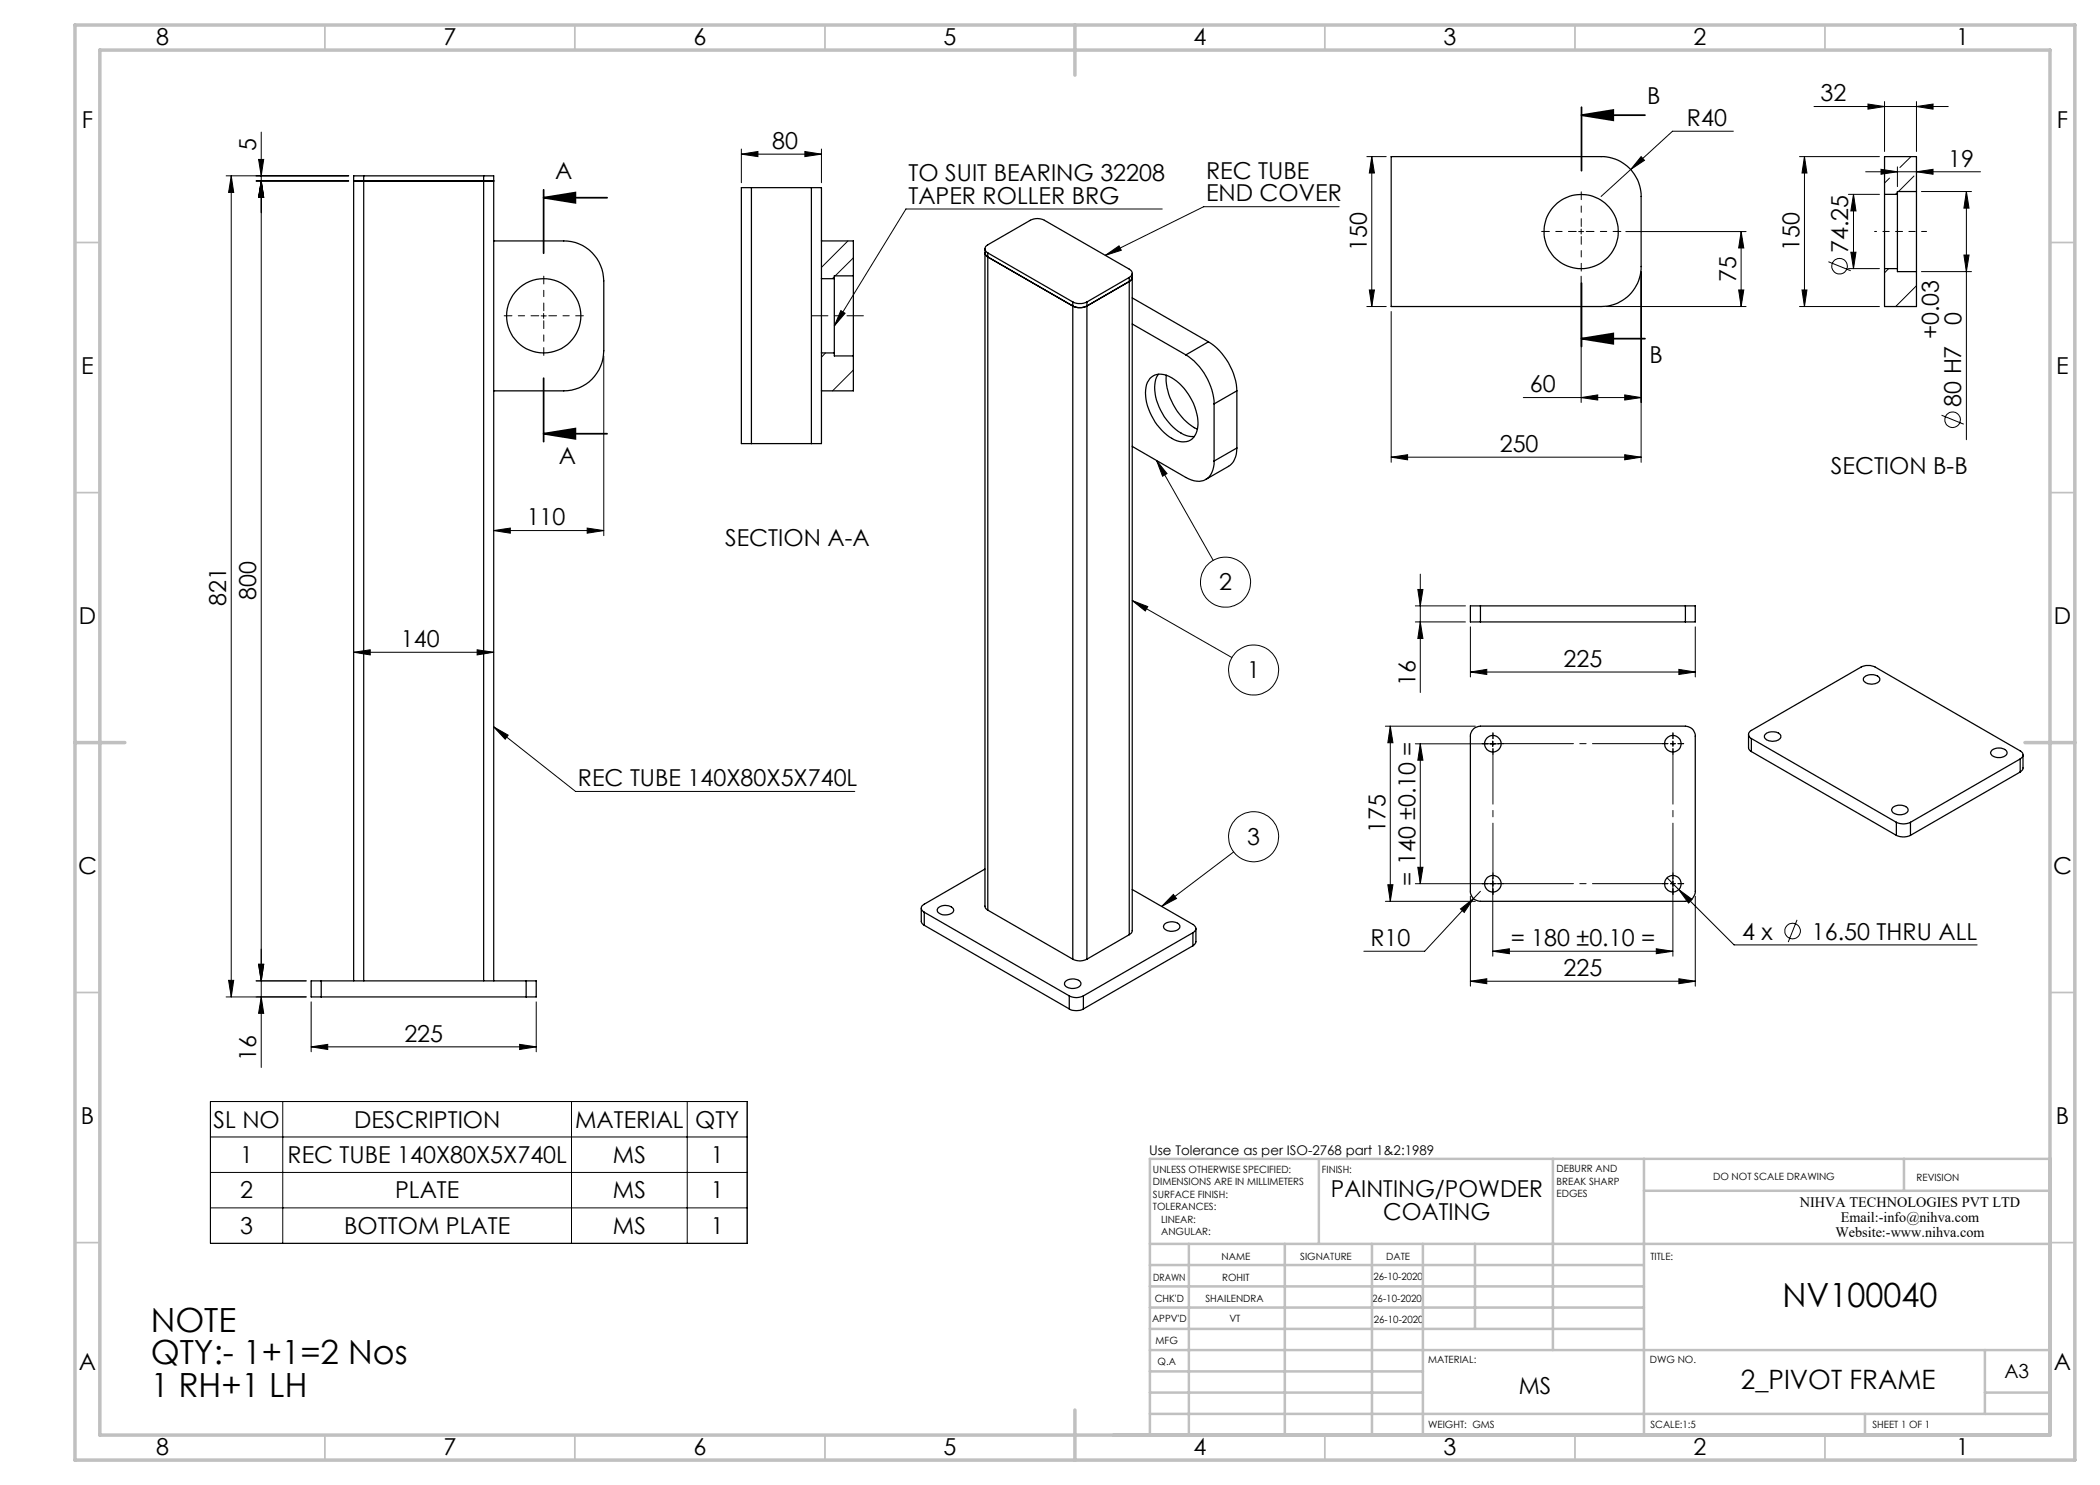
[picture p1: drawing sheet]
<svg xmlns="http://www.w3.org/2000/svg" width="420mm" height="297mm" viewBox="0 0 420 297" stroke-linecap="round" stroke-linejoin="round" font-family="sans-serif">
<g fill="none" stroke="#000" stroke-width=".2">
<path d="M45.2 35.2h24.5M46.2 35.2v164.2M46.2 35.2l.5 3.3h-1zM51.2 36.2h18.5M51.7 31.9h1l-.5 3.3zM52.2 26.4v187.1M52.2 36.2l.5 3.3h-1zM148.3 30.8l3.3-.5v1zM148.3 29.8v6.7M148.3 30.8h16M161 30.3l3.3 .5-3.3 .5zM164.3 29.8v6.7"/>
<path d="M273.4 31.3h3.8M274.4 31.3l.5 3.3h-1zM274.4 31.3v30M326.1 33.9l-5.9 5.4M328.2 31.3l.7 .8-2.8 1.8zM346.7 26.2h-12.2l-8.4 7.7M359.9 31.3h16M360.9 31.3v30M360.9 31.3l.5 3.3h-1zM362.8 21.3h26.8M369.7 38.9h6.2M370.7 38.9v14.8"/>
<path d="M370.7 38.9l.5 3.3h-1zM373.1 34.4h23M373.6 20.8l3.3 .5-3.3 .5zM376.2 33.9l3.3 .5-3.3 .5zM376.9 20.3v10M377.9 35.6l-1 1M379.5 33.4v3.9M379.5 38.5l-.4 .4M382.2 31.3l-2.2 2.2M382.8 35.2l-3.1 3.1M383.3 21.3l3.3-.5v1zM383.3 34.4l3.3-.5v1z"/>
<path d="M383.3 20.3v10M384.3 38.3h10M393.3 38.3v49.6M393.3 38.3l.5 3.3h-1zM166.9 55.3l-.4 .4M169.6 48.2l-5.3 5.3M170.7 51.6l-3.7 3.6M221.1 51.1l2.7-1.9 .5 .9zM232.4 41.8h-51.2l-14.3 23.4M267.8 41.3h-27.1l-19.6 9.8M273.9 58h1l-.5 3.3zM315.7 46.3h1"/>
<path d="M316.2 55.2v25.3M316.2 45.8v1M325.2 46.3h24M328.2 54.3v38.2M347.7 58h1.1l-.6 3.3zM348.2 46.3l.6 3.3h-1.1zM348.2 46.3v15M360.4 58h1l-.5 3.3zM365.7 52.3l4.4 1.8M369.7 53.7h6.2M370.2 50.4h1l-.5 3.3zM377.7 53.7l-.8 .9"/>
<path d="M383.3 57.1l-4.2 4.2M384.3 54.3h10M392.8 51h1l-.5 3.3zM108.2 63.2h1.1M108.7 62.7v1M120.8 71.2v35.9M165.1 70.6l-.8 .8M168.2 62.1l.8 .5-2.1 2.6zM170.7 74l-4.2 4.2M273.4 61.3h3.8M278.2 62.3v30.2M304.7 79.5h23.5"/>
<path d="M316.2 79.5l3.3-.5v1zM321.2 61.3h28M324.9 79l3.3 .5-3.3 .5zM359.9 61.3h16M231.3 92.1l2.1 2.6-.9 .5zM231.3 92.1l11.3 20M278.2 91.4l3.3-.5v1.1zM278.2 91.4h50M324.9 90.9l3.3 .5-3.3 .6zM388.3 83l4.4 1.8M98.7 106.1l3.4-.5v1zM98.7 106.1h22.1"/>
<path d="M117.4 105.6l3.4 .5-3.4 .5zM283.6 117.9h1l-.5 3.3zM284.1 114.8v23.7M70.7 130.5l3.3-.5v1zM70.7 130.5h28M95.4 130l3.3 .5-3.3 .5zM226.4 120.1l3.2 1.2-.5 .9zM226.4 120.1l20 11.4M283.1 124.4h10M283.1 121.2h10M284.1 124.4l.5 3.3h-1zM294.1 134.4l3.3-.5v1z"/>
<path d="M294.1 125.4v10M294.1 134.4h45M335.8 133.9l3.3 .5-3.3 .5zM339.1 125.4v10M98.7 145.4l2.9 1.6-.6 .8zM98.7 145.4l16.4 12.9h55.9M277.1 145.2h18M278.1 145.2l.5 3.4h-1zM278.1 145.2v35.1M283.1 148.8h16.6M284.1 148.8l.5 3.2h-1zM284.1 148.8v27.9"/>
<path d="M298.6 148.2v1.1M334.1 148.8h1M334.6 148.2v1.1M234.7 178.9l.6 .8-3 1.6zM246.7 170.4l-14.4 10.9M277.6 176.9h1l-.5 3.4zM283.1 176.7h16.6M283.6 173.5h1l-.5 3.2zM294.1 179.2v18M294.7 179.7l-9.8 10.5h-12.1M296.1 178.3l-1.4 1.4M298.6 175.6v15.6"/>
<path d="M333.4 175.6l13.4 13.4h48.6M334.1 176.7h1M334.6 175.6v15.6M335.7 177.9l2.7 2-.7 .7zM339.1 179.2v18M45.7 196.1h1l-.5 3.3zM51.7 192.9h1l-.5 3.3zM52.2 199.4l.5 3.3h-1zM61.2 199.4h-16M61.2 196.2h-10M277.1 180.3h18M292.1 181.8l2.6-2.1-1.9 2.8z"/>
<path d="M294.1 196.2l3.3-.4v.9zM294.1 196.2h45M298.6 190.2l3.3-.4v.9zM298.6 190.2h36M331.3 189.8l3.3 .4-3.3 .5zM335.8 195.8l3.3 .4-3.3 .5zM359.4 184l-1.8 4.4M62.2 209.4l3.3-.5v1zM62.2 200.4v10M62.2 209.4h45M103.9 208.9l3.3 .5-3.3 .5zM107.2 200.4v10"/>
<path d="M42.1 220.3h107.3v28.4h-107.3zM42.1 227.4h107.3M42.1 234.5h107.3M56.6 220.3v28.4M114.3 220.3v28.4M137.4 220.3v28.4M42.1 241.6h107.3"/>
<circle cx="367.9" cy="53.2" r="1.55"/>
<circle cx="390.5" cy="84" r="1.55"/>
<circle cx="245.1" cy="116.4" r="5"/>
<circle cx="250.7" cy="134" r="5"/>
<circle cx="250.7" cy="167.3" r="5"/>
<circle cx="358.5" cy="186.2" r="1.56"/>
</g>
<path d="M108.7 39.5l6.4-1v2.1zM108.7 39.5h12.7M108.7 38v12.7M316.3 23l6.4-1v2.1zM316.3 23h12.7M316.3 21.4v12.7M316.3 56.6v12.7M108.7 75.6v12.7M316.3 67.7l6.4-1v2.1zM316.3 67.7h12.7M108.7 86.7l6.4-1v2.1zM108.7 86.7h12.7" fill="none" stroke="#000" stroke-width=".35"/>
<path d="M315.2 46.3h-6.9M316.2 45.3v-6.9M316.2 47.3v6.9M317.2 46.3h7M107.8 63.2h-7M108.8 62.2v-7M108.8 64.2v6.9M109.8 63.2h6.9" fill="none" stroke="#000" stroke-width=".2" stroke-dasharray="15.2 1.3 1.3 1.3" stroke-dashoffset="13.7"/>
<path d="M172.7 63.2h-10.4" fill="none" stroke="#000" stroke-width=".2" stroke-dasharray="15.2 1.3 1.3 1.3" stroke-dashoffset="11.9"/>
<path d="M379.5 46.3h5.8" fill="none" stroke="#000" stroke-width=".2" stroke-dasharray="15.2 1.3 1.3 1.3" stroke-dashoffset="14.2"/>
<path d="M374.9 46.3h4.6" fill="none" stroke="#000" stroke-width=".2" stroke-dasharray="15.2 1.3 1.3 1.3" stroke-dashoffset="14.8"/>
<g fill="none" stroke="#000" stroke-width=".2" stroke-dasharray="15.2 1.3 1.3 1.3">
<path d="M297.6 148.7h-1.2M298.6 147.7v-1.1M298.6 149.7v1.2M299.6 148.7h1.1M333.6 148.7h-1.2M334.6 147.7v-1.1M334.6 149.7v1.2M334.6 148.7v-.5M334.6 148.7h-.5M334.6 148.7v.5M334.6 148.7h.5M335.6 148.7h1.1"/>
<path d="M297.6 176.7h-1.2M298.6 175.7v-1.1M298.6 177.7v1.2M298.6 176.7v-.5M298.6 176.7h-.5M298.6 176.7v.5M298.6 176.7h.5M299.6 176.7h1.1M333.6 176.7h-1.2M334.6 175.7v-1.1M334.6 177.7v1.2M334.6 176.7v-.5"/>
<path d="M334.6 176.7h-.5M334.6 176.7v.5M334.6 176.7h.5M335.6 176.7h1.1"/>
</g>
<path d="M299.6 148.7h34M299.6 176.7h34" fill="none" stroke="#000" stroke-width=".2" stroke-dasharray="15.2 1.3 1.3 1.3" stroke-dashoffset=".1"/>
<path d="M298.6 175.7v-26M334.6 175.7v-26" fill="none" stroke="#000" stroke-width=".2" stroke-dasharray="15.2 1.3 1.3 1.3" stroke-dashoffset="4.1"/>
<g fill="none" stroke="#c0c0c0" stroke-width=".35">
<path d="M65 5v5M115 5v5M165 5v5M265 5v5M315 5v5M365 5v5M15 48.5h5M410 48.5h5M15 98.5h5M410 98.5h5M15 198.5h5M410 198.5h5"/>
<path d="M15 248.5h5M410 248.5h5M65 287v5M115 287v5M165 287v5M265 287v5M315 287v5M365 287v5"/>
</g>
<g fill="none" stroke="#c0c0c0" stroke-width=".5">
<path d="M263.8 231.8v17M310.6 231.8v38.2M328.8 231.8v55.2M328.8 238.2h81.2M380.8 231.8v6.4M410 231.8h-180v55.2M230 248.8h180M230 257.3h98.8M230 253h98.8M237.8 248.8v38.2M257 248.8v38.2M274.4 248.8v38.2"/>
<path d="M284.6 248.8v38.2M295 248.8v17M230 265.8h98.8M230 261.5h98.8M230 278.5h54.6M230 274.3h54.6M230 270h180M397 278.5h13M397 270v12.8M230 282.8h180M373 282.8v4.2"/>
</g>
<path d="M15 5h400v287h-400zM20 10h390v277h-390zM215 5v10M15 148.5h10M405 148.5h10M215 282v10" fill="none" stroke="#c0c0c0" stroke-width=".7"/>
<g fill="#000">
<path d="M52.2 36.2l.5 3.3h-1zM51.7 192.9h1l-.5 3.3zM51.7 31.9h1l-.5 3.3zM52.2 36.2l.5 3.3h-1zM46.2 35.2l.5 3.3h-1zM45.7 196.1h1l-.5 3.3zM274.4 31.3l.5 3.3h-1zM273.9 58h1l-.5 3.3zM348.2 46.3l.6 3.3h-1.1zM347.7 58h1.1l-.6 3.3zM360.9 31.3l.5 3.3h-1zM360.4 58h1l-.5 3.3zM393.3 38.3l.5 3.3h-1zM392.8 51h1l-.5 3.3zM370.7 38.9l.5 3.3h-1zM370.2 50.4h1l-.5 3.3zM284.1 148.8l.5 3.2h-1zM283.6 173.5h1l-.5 3.2z"/>
<path d="M108.7 39.5l6.4-1v2.1zM108.7 86.7l6.4-1v2.1zM316.3 23l6.4-1v2.1zM316.3 67.7l6.4-1v2.1z"/>
<path d="M98.7 145.4l2.9 1.6-.6 .8zM168.2 62.1l.8 .5-2.1 2.6zM226.4 120.1l3.2 1.2-.5 .9zM231.3 92.1l2.1 2.6-.9 .5zM234.7 178.9l.6 .8-3 1.6zM221.1 51.1l2.7-1.9 .5 .9z"/>
<path d="M52.2 199.4l.5 3.3h-1zM51.7 192.9h1l-.5 3.3zM284.1 124.4l.5 3.3h-1zM283.6 117.9h1l-.5 3.3zM277.6 176.9h1l-.5 3.4zM278.1 145.2l.5 3.4h-1z"/>
<path d="M62.2 209.4l3.3-.5v1zM103.9 208.9l3.3 .5-3.3 .5zM70.7 130.5l3.3-.5v1zM95.4 130l3.3 .5-3.3 .5zM98.7 106.1l3.4-.5v1zM117.4 105.6l3.4 .5-3.4 .5zM148.3 30.8l3.3-.5v1zM161 30.3l3.3 .5-3.3 .5zM278.2 91.4l3.3-.5v1.1zM324.9 90.9l3.3 .5-3.3 .6zM328.2 31.3l-2.1 2.6 2.8-1.8zM316.2 79.5l3.3-.5v1zM324.9 79l3.3 .5-3.3 .5zM373.6 20.8l3.3 .5-3.3 .5zM383.3 21.3l3.3-.5v1zM376.2 33.9l3.3 .5-3.3 .5zM383.3 34.4l3.3-.5v1zM294.1 134.4l3.3-.5v1zM335.8 133.9l3.3 .5-3.3 .5zM294.1 196.2l3.3-.4v.9zM335.8 195.8l3.3 .4-3.3 .5zM298.6 190.2l3.3-.4v.9zM331.3 189.8l3.3 .4-3.3 .5zM292.1 181.8l.7 .7 1.9-2.8zM335.7 177.9l2 2.7 .7-.7z"/>
</g>
<g fill="none" stroke="#000" stroke-width=".25">
<path d="M70.7 36.2h28M72.7 35.2h-2v161M72.7 35.2v161M72.7 35.2h24M96.7 35.2h2v161M96.7 35.2v161M150.3 37.5h-2v51.2h2M150.3 37.5v51.2M150.3 37.5h12M162.3 37.5h2v18.2M162.3 37.5v51.2M278.2 31.3h42a7.9 7.9 0 0 1 8 8v14a8 8 0 0 1-8 8h-42z"/>
<path d="M376.9 38.9v14.8M376.9 38.9h2.6M379.5 38.9v14.8M383.3 38.3v16M383.3 38.3v-7h-6.4v7.6M383.3 38.3h-3.8v.6M98.7 48.2h14a8 8 0 0 1 8.1 8v14a8 8 0 0 1-8.1 8h-14M164.3 55.7v14.9M164.3 48.2h6.4v7M164.3 55.7h2.6M166.9 55.7v14.9M170.7 55.2v16"/>
<path d="M170.7 55.2h-3.8v.5M197 50.6l.1 .4 .5 .4 17 9.8a3.3 3.3 0 0 0 2.8 0l8.4-4.9 .5-.4 .1-.4M197 49.8v131.4l.1 .5 .5 .3M197.6 50.6a.87 .87 0 0 1-.6-.8 .87 .87 0 0 1 .6-.8l8.5-4.9a3 3 0 0 1 2.8 0l16.9 9.7a.87 .87 0 0 1 .6 .9 .87 .87 0 0 1-.6 .8M197.6 50.6v131.4M197.6 50.6l17 9.8M225.8 55.5v131.4M225.8 55.5l-8.4 4.9M226.4 54.7v131.4a.87 .87 0 0 1-.6 .8M226.4 59.6l15.3 8.8M376.9 53.7v7.6h6.4v-7M376.9 53.7h2.6"/>
<path d="M379.5 53.7v.6h3.8M164.3 70.6v18.1h-2M164.3 70.6h2.6M166.9 70.6v.6h3.8M170.7 71.2v7h-6.4M214.6 60.4a3.3 3.3 0 0 0 2.8 0M214.6 60.4v131.4M217.4 60.4v131.4M226.4 64.8l10.8 6.2M230 75.7a3.3 3.3 0 0 1 4.4-.1 11.2 11.2 0 0 1 5.1 10.2 2.98 2.98 0 0 1-4.7 2.1 11.4 11.4 0 0 1-5.7-9.9 3.7 3.7 0 0 1 .9-2.3zM231.7 74.9a6.9 6.9 0 0 0 .1 6.5 10.2 10.2 0 0 0 5.9 5.8l1.2 .1M233.3 75a12.1 12.1 0 0 0 6.2 10.8"/>
<path d="M237.2 71a12.6 12.6 0 0 1 5.6 9.8M241.7 68.4a12.5 12.5 0 0 1 5.7 9.8M241.7 68.4l-4.5 2.6M247.4 78.2l-4.6 2.6M247.4 78.2v11.4M150.3 88.7h12M226.4 89.3l10.8 6.2a3.9 3.9 0 0 0 4.3 .1l.9-1.1 .3-1.1 .1-1.2M242.8 80.8v11.4M247.4 89.6a4.2 4.2 0 0 1-1.7 3.7l-4.5 2.6M247.4 89.6l-4.6 2.6M296.1 121.2h-2v3.2h2M296.1 121.2v3.2"/>
<path d="M296.1 121.2h41M296.1 124.4h41M337.1 121.2h2v3.2h-2M337.1 121.2v3.2M372.9 135.4a2.19 2.19 0 0 1 3.1 .3 1.17 1.17 0 0 1-1.4 1.1 1.44 1.44 0 0 1-1.9-1.1zM294.7 145.7l1.4-.5h41a1.98 1.98 0 0 1 2 2v31.1a1.97 1.97 0 0 1-2 2h-41a1.98 1.98 0 0 1-2-2v-31.3l.3-.8zM349.7 146.9v2.7l.1 .3 .5 .4M350.3 147.7a.86 .86 0 0 1-.6-.8 .86 .86 0 0 1 .6-.8l21.9-12.7a3.3 3.3 0 0 1 2.8 0l29 16.8a.86 .86 0 0 1 .6 .8 .86 .86 0 0 1-.6 .8M350.3 147.7l29 16.8M350.3 147.7v2.6M350.3 150.3l29 16.8M353.1 146.9a2.19 2.19 0 0 1 3.1 .2 1.34 1.34 0 0 1-1.7 1.2 1.33 1.33 0 0 1-1.6-1.2z"/>
<path d="M398.4 150a2.13 2.13 0 0 1 3 .4 1.16 1.16 0 0 1-1.3 1.1 1.44 1.44 0 0 1-2-1.1zM404 151.8l-21.9 12.7M404 151.8v2.6M404 154.4l-21.9 12.7M404.6 151v2.7l-.1 .3-.5 .4M197 173.8l-12.1 7a.85 .85 0 0 0-.6 .8 .85 .85 0 0 0 .6 .9M226.4 177.9l12.2 7a.87 .87 0 0 1 .6 .8 .87 .87 0 0 1-.6 .8M378.5 161.6a2.11 2.11 0 0 1 3.1 .3 1.17 1.17 0 0 1-1.4 1 1.43 1.43 0 0 1-1.8-1zM379.3 164.5a3.3 3.3 0 0 0 2.8 0M379.3 167.1a3.3 3.3 0 0 0 2.8 0M379.3 164.5v2.6M382.1 164.5v2.6"/>
<path d="M64.2 196.2h-2v3.2h2M64.2 196.2v3.2M64.2 196.2h41M64.2 199.4h41M105.2 196.2h2v3.2h-2M105.2 196.2v3.2M184.3 181.6v2.9l.6 .6M184.9 182.5l29 16.7M184.9 182.5v2.6M184.9 185.1l29 16.7M187.6 181.6a2.19 2.19 0 0 1 3.1 .3 1.27 1.27 0 0 1-1.5 1.1 1.48 1.48 0 0 1-1.8-1zM197.6 182l17 9.8"/>
<path d="M213.1 196.3a2.11 2.11 0 0 1 3.1 .3 1.27 1.27 0 0 1-1.6 1.1 1.42 1.42 0 0 1-1.7-1zM213.9 199.2a3 3 0 0 0 2.8 0M213.9 199.2v2.6M214.6 191.8a3 3 0 0 0 2.8 0M216.7 199.2v2.6M225.8 186.9l-8.4 4.9M232.9 184.9a2.11 2.11 0 0 1 3.1 .3 1.27 1.27 0 0 1-1.6 1.1 1.48 1.48 0 0 1-1.7-1zM238.6 186.5l-21.9 12.7M238.6 186.5v2.7M238.6 189.2l-21.9 12.6M239.2 185.7l-.1 2.9-.5 .6M213.9 201.8a3 3 0 0 0 2.8 0"/>
<circle cx="316.2" cy="46.3" r="7.4"/>
<circle cx="108.7" cy="63.2" r="7.4"/>
<circle cx="298.6" cy="148.7" r="1.64"/>
<circle cx="334.6" cy="148.7" r="1.65"/>
<circle cx="298.6" cy="176.8" r="1.64"/>
<circle cx="334.6" cy="176.7" r="1.65"/>
</g>
<g font-size="6.7">
<text x="356.5" y="261.3">NV100040</text>
<text x="30.1" y="266.4">NOTE</text>
<text x="30.1" y="272.9">QTY:- 1+1=2 Nos</text>
<text x="30.1" y="279.3">1 RH+1 LH</text>
</g>
<text font-size="5.3" x="348.2" y="277.8">2_PIVOT FRAME</text>
<g font-size="4.7">
<text x="31.2" y="9">8</text>
<text x="88.7" y="9">7</text>
<text x="138.7" y="9">6</text>
<text x="188.7" y="9">5</text>
<text x="238.7" y="9">4</text>
<text x="288.7" y="9">3</text>
<text x="338.7" y="9">2</text>
<text x="391.2" y="9">1</text>
<text x="329.5" y="20.7">B</text>
<text x="364.1" y="20.3">32</text>
<text x="16.4" y="25.5">F</text>
<text x="154.4" y="29.8">80</text>
<text x="337.4" y="25.2">R40</text>
<text x="411.4" y="25.5">F</text>
<text x="51.2" y="30.3" transform="rotate(-90 51.2 30.3)">5</text>
<text x="111.1" y="35.9">A</text>
<text x="241.2" y="35.7">REC TUBE</text>
<text x="389.7" y="33.3">19</text>
<text x="181.7" y="36.2">TO SUIT BEARING 32208</text>
<text x="181.7" y="40.7">TAPER ROLLER BRG</text>
<text x="241.2" y="40.2">END COVER</text>
<text x="273.4" y="50.2" transform="rotate(-90 273.4 50.2)">150</text>
<text x="359.9" y="50.2" transform="rotate(-90 359.9 50.2)">150</text>
<text x="369.6" y="50.7" transform="rotate(-90 369.6 50.7)">74.25</text>
<text x="347.2" y="56.4" transform="rotate(-90 347.2 56.4)">75</text>
<text x="392.3" y="65" transform="rotate(-90 392.3 65)">0</text>
<text x="387.8" y="67.8" transform="rotate(-90 387.8 67.8)">+0.03</text>
<text x="16.2" y="74.8">E</text>
<text x="329.9" y="72.6">B</text>
<text x="411.2" y="74.8">E</text>
<text x="306" y="78.5">60</text>
<text x="392.2" y="81.4" transform="rotate(-90 392.2 81.4)">80 H7</text>
<text x="111.7" y="92.9">A</text>
<text x="300" y="90.4">250</text>
<text x="366.2" y="94.7">SECTION B-B</text>
<text x="105.3" y="105.1">110</text>
<text x="145" y="109.2">SECTION A-A</text>
<text x="243.8" y="118.1">2</text>
<text x="15.8" y="124.7">D</text>
<text x="45.2" y="121.1" transform="rotate(-90 45.2 121.1)">821</text>
<text x="51.2" y="120" transform="rotate(-90 51.2 120)">800</text>
<text x="410.8" y="124.7">D</text>
<text x="80.2" y="129.4">140</text>
<text x="249.4" y="135.7">1</text>
<text x="283.1" y="137.2" transform="rotate(-90 283.1 137.2)">16</text>
<text x="312.7" y="133.4">225</text>
<text x="115.6" y="157.2">REC TUBE 140X80X5X740L</text>
<text x="277.1" y="166.6" transform="rotate(-90 277.1 166.6)">175</text>
<text x="249.4" y="169">3</text>
<text x="15.6" y="174.7">C</text>
<text x="283.1" y="177.2" transform="rotate(-90 283.1 177.2)">= 140 ±0.10 =</text>
<text x="410.6" y="174.7">C</text>
<text x="274.1" y="189.2">R10</text>
<text x="302.1" y="189.2">= 180 ±0.10 =</text>
<text x="348.4" y="187.9">4 x</text>
<text x="362.4" y="187.9">16.50 THRU ALL</text>
<text x="312.7" y="195.2">225</text>
<text x="80.9" y="208.3">225</text>
<text x="51.2" y="212.2" transform="rotate(-90 51.2 212.2)">16</text>
<text x="16.2" y="224.8">B</text>
<text x="42.7" y="225.5">SL NO</text>
<text x="70.8" y="225.5">DESCRIPTION</text>
<text x="115" y="225.5">MATERIAL</text>
<text x="139" y="225.5">QTY</text>
<text x="411.2" y="224.8">B</text>
<text x="48" y="232.6">1</text>
<text x="57.5" y="232.6">REC TUBE 140X80X5X740L</text>
<text x="122.6" y="232.6">MS</text>
<text x="142.2" y="232.6">1</text>
<text x="48" y="239.7">2</text>
<text x="79" y="239.7">PLATE</text>
<text x="122.6" y="239.7">MS</text>
<text x="142.2" y="239.7">1</text>
<text x="266.2" y="239.5">PAINTING/POWDER</text>
<text x="276.7" y="244">COATING</text>
<text x="48" y="246.8">3</text>
<text x="68.9" y="246.8">BOTTOM PLATE</text>
<text x="122.6" y="246.8">MS</text>
<text x="142.2" y="246.8">1</text>
<text x="15.8" y="274">A</text>
<text x="410.8" y="274">A</text>
<text x="303.7" y="278.9">MS</text>
<text x="31.2" y="291">8</text>
<text x="88.7" y="291">7</text>
<text x="138.7" y="291">6</text>
<text x="188.7" y="291">5</text>
<text x="238.7" y="291">4</text>
<text x="288.7" y="291">3</text>
<text x="338.7" y="291">2</text>
<text x="391.2" y="291">1</text>
</g>
<text font-size="3.9" x="400.9" y="275.5">A3</text>
<g font-size="2.9">
<text x="360" y="241.3">NIHVA TECHNOLOGIES PVT LTD</text>
<text x="368.2" y="244.3">Email:-info@nihva.com</text>
<text x="367.1" y="247.3">Website:-www.nihva.com</text>
</g>
<text font-size="2.7" x="229.8" y="231.1">Use Tolerance as per ISO-2768 part 1&amp;2:1989</text>
<g font-size="2">
<text x="230.6" y="234.6">UNLESS OTHERWISE SPECIFIED:</text>
<text x="230.6" y="237.1">DIMENSIONS ARE IN MILLIMETERS</text>
<text x="230.6" y="239.6">SURFACE FINISH:</text>
<text x="264.4" y="234.6">FINISH:</text>
<text x="311.3" y="234.5">DEBURR AND</text>
<text x="311.3" y="237">BREAK SHARP</text>
<text x="311.3" y="239.5">EDGES</text>
<text x="342.6" y="236">DO NOT SCALE DRAWING</text>
<text x="383.3" y="236.2">REVISION</text>
<text x="230.6" y="242.1">TOLERANCES:</text>
<text x="232.2" y="244.6">LINEAR:</text>
<text x="232.2" y="247.1">ANGULAR:</text>
<text x="244.3" y="252">NAME</text>
<text x="260" y="251.9">SIGNATURE</text>
<text x="277.2" y="251.9">DATE</text>
<text x="330.1" y="251.9">TITLE:</text>
<text x="230.6" y="256.1">DRAWN</text>
<text x="244.4" y="256.1">ROHIT</text>
<text x="274.7" y="255.9">26-10-2020</text>
<text x="230.9" y="260.3">CHK'D</text>
<text x="241.1" y="260.3">SHAILENDRA</text>
<text x="274.5" y="260.3">26-10-2020</text>
<text x="230.4" y="264.4">APPV'D</text>
<text x="231.1" y="268.8">MFG</text>
<text x="245.9" y="264.4">VT</text>
<text x="274.8" y="264.6">26-10-2020</text>
<text x="231.5" y="273">Q.A</text>
<text x="285.6" y="272.5">MATERIAL:</text>
<text x="330" y="272.5">DWG NO.</text>
<text x="285.6" y="285.5">WEIGHT: GMS</text>
<text x="330.1" y="285.6">SCALE:1:5</text>
<text x="374.5" y="285.6">SHEET 1 OF 1</text>
</g>
</svg>
